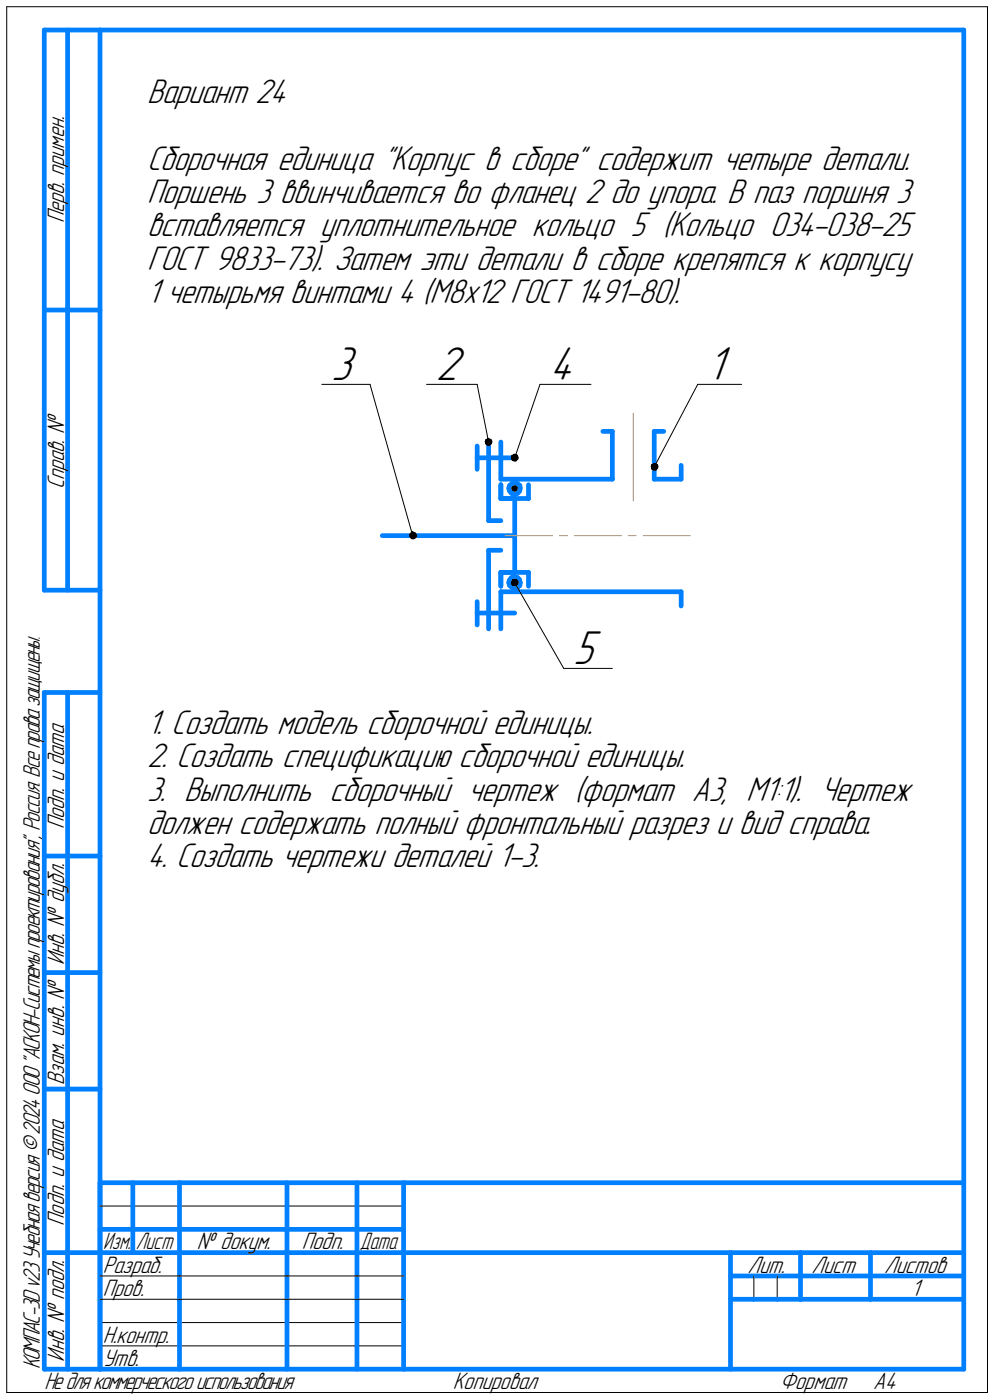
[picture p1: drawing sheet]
<svg xmlns="http://www.w3.org/2000/svg" width="213mm" height="300mm" viewBox="0 0 213 300" stroke-linecap="round" stroke-linejoin="round" font-family="sans-serif">
<g fill="none" stroke="#000" stroke-width=".21">
<path d="M1.4 1.4h210.1zM1.4 1.4v297zM211.5 1.4v297zM68.9 82.4h10.3zM79.2 82.4l9.2 32.4zM91.4 82.4h10.8zM102.2 82.4l2.4 12.3zM115.7 82.4l-5.5 15.7zM115.7 82.4h10.9zM149.4 82.4l-9.3 17.7zM149.4 82.4h9.4zM110.2 124.9l10.5 18.4z"/>
<path d="M120.7 143.3h10.4zM21.4 258.5h65zM21.4 273.5h17zM21.4 278.5h17zM38.4 273.5h23.1zM38.4 278.5h23.1zM61.5 273.5h15zM61.5 278.5h15zM76.5 273.5h9.9zM76.5 278.5h9.9zM161.5 273.5v5zM166.5 273.5v5z"/>
<path d="M1.4 298.4h210.1zM21.4 283.5h65zM21.4 288.5h65z"/>
</g>
<g fill="none" stroke="#0080ff" stroke-width="1">
<path d="M9.5 6.4v120.1zM9.5 6.4h11.9zM14.5 6.4v120.1zM21.4 6.4h185zM21.4 6.4v287.1zM206.4 6.4v287.1zM9.5 66.5h11.9zM102.2 95.6v5zM102.2 98.1h8zM104.6 94.7v16.9zM107.3 94.7v8zM129.1 92.5h2z"/>
<path d="M131.1 92.5v10.2zM140.1 92.5h2.1zM140.1 92.5v10.2zM145.9 99.7v3zM81.9 114.8h28.3zM104.6 117.9v16.9zM104.6 117.9h2.7zM104.6 111.6h2.7zM107.3 106.8h2.9zM107.3 103.9v2.9zM107.3 102.7h23.8zM109 104.6l.1 .6z"/>
<path d="M109.1 105.2l.5 .5zM109.1 104.1l-.1 .5zM109.1 104.1l.5-.5zM109.6 105.7l.6 .2zM109.6 103.6l.6-.1zM110.2 114.8v7.9zM110.2 106.8v8zM110.2 106.8h3zM110.2 105.9l.6-.2zM110.2 103.5l.6 .1zM110.8 103.6l.5 .5zM111.3 105.3l-.5 .4z"/>
<path d="M111.3 104.1l.1 .5zM111.4 104.6l-.1 .7zM113.2 103.9v2.9zM140.1 102.7h5.8zM9.5 126.5h11.9zM102.2 128.9v5zM102.2 131.4h8zM107.3 126.8h38.6zM107.3 126.8v8zM107.3 122.7h2.9zM107.3 122.7v2.9zM109 124.9l.1 .6z"/>
<path d="M109.1 124.3l-.1 .6zM109.1 125.5l.5 .4zM109.6 123.8l.6-.2zM109.6 123.8l-.5 .5zM109.6 125.9l.6 .2zM110.2 122.7h3zM110.2 123.6l.6 .2zM110.2 126.1l.6-.2zM110.8 123.8l.5 .4zM110.8 125.9l.5-.4zM111.3 124.2l.1 .7zM111.4 124.9l-.1 .6z"/>
<path d="M113.2 122.7v2.9zM145.9 126.8v3.1zM9.5 148.4v145.1zM9.5 148.4h11.9zM14.5 148.4v145.1zM9.5 183.5h11.9zM9.5 208.4h11.9zM9.5 233.4h11.9zM21.4 253.5h185zM21.4 253.5v40zM28.4 253.5v15zM38.4 253.5v25z"/>
<path d="M61.5 253.5v25zM76.5 253.5v25zM86.4 253.5v40zM9.5 268.5h11.9zM21.4 263.5h7zM21.4 268.5h7zM28.4 263.5h10zM28.4 268.5h10zM38.4 278.5v15zM38.4 263.5h23.1zM38.4 268.5h23.1zM61.5 278.5v15z"/>
<path d="M61.5 263.5h15zM61.5 268.5h15zM76.5 278.5v15zM76.5 263.5h9.9zM76.5 268.5h9.9zM86.4 268.5h120zM156.5 268.5v25zM156.5 273.5h14.9zM156.5 278.5h5zM161.5 278.5h5zM166.5 278.5h4.9zM171.4 268.5v10z"/>
<path d="M171.4 273.5h35zM171.4 278.5h15zM186.4 268.5v10zM186.4 278.5h20zM9.5 293.5h11.9zM21.4 293.5h185z"/>
</g>
<g fill="#000" stroke="#000" stroke-width=".21">
<path d="M104.5 94h.2zM104.3 94.1h.6zM104.1 94.1h1zM104 94.2h1.2zM104 94.3h1.3zM104 94.4h1.3zM103.9 94.5h1.5zM103.9 94.6h1.5zM103.8 94.7h1.6zM103.9 94.7h1.5zM103.9 94.8h1.5zM103.9 94.9h1.4zM104 95h1.3zM104 95.1h1.3zM104 95.2h1.2zM104.1 95.2h1.1zM104.2 95.3h.9zM104.3 95.4h.7z"/>
<path d="M110 97.4h.5zM109.9 97.5h.8zM109.7 97.5h1.1zM109.6 97.6h1.2zM109.6 97.7h1.3zM109.6 97.8h1.3zM109.5 97.9h1.5zM109.5 98h1.5zM109.5 98h1.5zM109.4 98.1h1.6zM109.5 98.2h1.5zM109.5 98.3h1.5zM109.6 98.4h1.4zM109.6 98.5h1.3zM109.6 98.6h1.2zM109.6 98.6h1.1zM109.8 98.7h.9zM110 98.8h.6z"/>
<path d="M139.9 99.4h.6zM139.7 99.5h1zM139.5 99.6h1.3zM139.5 99.7h1.4zM139.5 99.7h1.4zM139.4 99.8h1.6zM139.4 99.9h1.6zM139.4 100h1.6zM139.4 100.1h1.6zM139.4 100.2h1.6zM139.4 100.2h1.5zM139.4 100.3h1.5zM139.4 100.4h1.5zM139.4 100.5h1.4zM139.6 100.6h1.1zM139.7 100.7h.9zM139.8 100.8h.7z"/>
<path d="M88.2 114h.3zM88.1 114h.5zM88.1 114.1h.7zM88 114.2h1zM87.8 114.3h1.3zM87.8 114.4h1.4zM87.8 114.5h1.4zM87.7 114.6h1.5zM87.7 114.6h1.5zM87.7 114.7h1.5zM87.6 114.8h1.6zM87.7 114.9h1.5zM87.7 115h1.5zM87.8 115.1h1.4zM87.8 115.1h1.4zM87.8 115.2h1.3zM88 115.3h1zM88.1 115.4h.8zM88.1 115.5h.6z"/>
<path d="M109.9 103.5h.7zM109.7 103.5h1zM109.6 103.6h1.2zM109.5 103.7h1.4zM109.4 103.8h1.7zM109.2 103.9h2zM109.2 104h2zM109.1 104.1h2.2zM109.1 104.1h2.2zM109.1 104.2h2.2zM109.1 104.3h2.2zM109.1 104.4h2.3zM109.1 104.5h2.3zM109 104.6h2.4zM109 104.6h2.4zM109 104.7h2.4zM109 104.8h2.4zM109.1 104.9h2.3zM109.1 105h2.3zM109.1 105.1h2.3zM109.1 105.2h2.3zM109.1 105.2h2.2zM109.1 105.3h2.2zM109.2 105.4h2.1zM109.3 105.5h1.8zM109.4 105.6h1.7zM109.5 105.7h1.5zM109.6 105.7h1.2zM109.9 105.8h.8z"/>
<path d="M110 124.1h.5zM109.7 124.2h1zM109.7 124.3h1zM109.6 124.4h1.2zM109.6 124.5h1.3zM109.6 124.5h1.4zM109.5 124.6h1.5zM109.5 124.7h1.5zM109.5 124.8h1.5zM109.5 124.9h1.5zM109.5 125h1.5zM109.5 125.1h1.5zM109.5 125.1h1.4zM109.6 125.2h1.3zM109.6 125.3h1.2zM109.7 125.4h1zM109.8 125.5h.9zM109.8 125.6h.8z"/>
<path d="M110.1 123.6h.3zM109.9 123.7h.7zM109.7 123.8h1zM109.6 123.9h1.3zM109.4 124h1.7zM109.3 124h1.9zM109.2 124.1h2zM109.2 124.2h2.1zM109.1 124.3h2.2zM109.1 124.4h2.2zM109.1 124.5h2.2zM109.1 124.5h2.3zM109.1 124.6h2.3zM109.1 124.7h2.3zM109 124.8h2.4zM109 124.9h2.4zM109 125h2.4zM109.1 125.1h2.3zM109.1 125.1h2.3zM109.1 125.2h2.3zM109.1 125.3h2.3zM109.1 125.4h2.2zM109.1 125.5h2.2zM109.2 125.6h2.1zM109.3 125.6h1.9zM109.4 125.7h1.7zM109.4 125.8h1.6zM109.6 125.9h1.3zM109.7 126h1z"/>
</g>
<path d="M135.6 88.6v18.8zM108.2 114.8h10.2zM119.8 114.8h1.7zM123 114.8h10.1zM134.5 114.8h1.7zM137.8 114.8h10z" fill="none" stroke="#ff8000" stroke-width=".21"/>
<g fill="#fff" stroke="#fff" stroke-width=".21">
<path d="M151.4 73.7h5.5zM151.4 73.7h5.5zM151.4 73.8h5.5zM151.4 73.9h5.5zM151.4 74h5.5zM151.4 74.1h5.5zM151.4 74.2h5.5zM151.4 74.3h5.5zM151.4 74.3h5.5zM151.4 74.4h5.5zM151.4 74.5h5.5zM151.4 74.6h5.5zM151.4 74.7h5.5zM151.4 74.8h5.5zM151.4 74.8h5.5zM151.4 74.9h5.5zM151.4 75h5.5zM151.4 75.1h5.5zM151.4 75.2h5.5zM151.4 75.3h5.5zM151.4 75.4h5.5zM151.4 75.4h5.5zM151.4 75.5h5.5zM151.4 75.6h5.5zM151.4 75.7h5.5zM151.4 75.8h5.5zM151.4 75.9h5.5zM151.4 75.9h5.5zM151.4 76h5.5zM151.4 76.1h5.5zM151.4 76.2h5.5zM151.4 76.3h5.5zM151.4 76.4h5.5zM151.4 76.5h5.5zM151.4 76.5h5.5zM151.4 76.6h5.5zM151.4 76.7h5.5zM151.4 76.8h5.5zM151.4 76.9h5.5zM151.4 77h5.5zM151.4 77h5.5zM151.4 77.1h5.5zM151.4 77.2h5.5zM151.4 77.3h5.5zM151.4 77.4h5.5zM151.4 77.5h5.5zM151.4 77.6h5.5zM151.4 77.6h5.5zM151.4 77.7h5.5zM151.4 77.8h5.5zM151.4 77.9h5.5zM151.4 78h5.5zM151.4 78.1h5.5zM151.4 78.1h5.5zM151.4 78.2h5.5zM151.4 78.3h5.5zM151.4 78.4h5.5zM151.4 78.5h5.5zM151.4 78.6h5.5zM151.4 78.7h5.5zM151.4 78.7h5.5zM151.4 78.8h5.5zM151.4 78.9h5.5zM151.4 79h5.5zM151.4 79.1h5.5zM151.4 79.2h5.5zM151.4 79.2h5.5zM151.4 79.3h5.5zM151.4 79.4h5.5zM151.4 79.5h5.5zM151.4 79.6h5.5zM151.4 79.7h5.5zM151.4 79.8h5.5zM151.4 79.8h5.5zM151.4 79.9h5.5zM151.4 80h5.5zM151.4 80.1h5.5zM151.4 80.2h5.5zM151.4 80.3h5.5zM151.4 80.3h5.5zM151.4 80.4h5.5zM151.4 80.5h5.5zM151.4 80.6h5.5zM151.4 80.7h5.5zM151.4 80.8h5.5zM151.4 80.9h5.5zM151.4 80.9h5.5zM151.4 81h5.5zM151.4 81.1h5.5zM151.4 81.2h5.5zM151.4 81.3h5.5zM151.4 81.4h5.5zM151.4 81.4h5.5zM151.4 81.5h5.5zM151.4 81.6h5.5zM151.4 81.7h5.5zM151.4 81.8h5.5zM151.4 81.9h5.5zM151.4 82h5.5zM151.4 82h5.5zM151.4 82.1h5.5zM151.4 82.2h5.5zM151.4 82.3h5.5zM151.4 82.4h5.5zM151.4 82.5h5.5zM151.4 82.5h5.5zM151.4 82.6h5.5zM151.4 82.7h5.5zM151.4 82.8h5.5zM151.4 82.9h5.5zM151.4 83h5.5zM151.4 83.1h5.5zM151.4 83.1h5.5zM151.4 83.2h5.5zM151.4 83.3h5.5zM151.4 83.4h5.5zM151.4 83.5h5.5z"/>
<path d="M93.3 73.7h6.9zM93.3 73.7h6.9zM93.3 73.8h6.9zM93.3 73.9h6.9zM93.3 74h6.9zM93.3 74.1h6.9zM93.3 74.2h6.9zM93.3 74.3h6.9zM93.3 74.3h6.9zM93.3 74.4h6.9zM93.3 74.5h6.9zM93.3 74.6h6.9zM93.3 74.7h6.9zM93.3 74.8h6.9zM93.3 74.8h6.9zM93.3 74.9h6.9zM93.3 75h6.9zM93.3 75.1h6.9zM93.3 75.2h6.9zM93.3 75.3h6.9zM93.3 75.4h6.9zM93.3 75.4h6.9zM93.3 75.5h6.9zM93.3 75.6h6.9zM93.3 75.7h6.9zM93.3 75.8h6.9zM93.3 75.9h6.9zM93.3 75.9h6.9zM93.3 76h6.9zM93.3 76.1h6.9zM93.3 76.2h6.9zM93.3 76.3h6.9zM93.3 76.4h6.9zM93.3 76.5h6.9zM93.3 76.5h6.9zM93.3 76.6h6.9zM93.3 76.7h6.9zM93.3 76.8h6.9zM93.3 76.9h6.9zM93.3 77h6.9zM93.3 77h6.9zM93.3 77.1h6.9zM93.3 77.2h6.9zM93.3 77.3h6.9zM93.3 77.4h6.9zM93.3 77.5h6.9zM93.3 77.6h6.9zM93.3 77.6h6.9zM93.3 77.7h6.9zM93.3 77.8h6.9zM93.3 77.9h6.9zM93.3 78h6.9zM93.3 78.1h6.9zM93.3 78.1h6.9zM93.3 78.2h6.9zM93.3 78.3h6.9zM93.3 78.4h6.9zM93.3 78.5h6.9zM93.3 78.6h6.9zM93.3 78.7h6.9zM93.3 78.7h6.9zM93.3 78.8h6.9zM93.3 78.9h6.9zM93.3 79h6.9zM93.3 79.1h6.9zM93.3 79.2h6.9zM93.3 79.2h6.9zM93.3 79.3h6.9zM93.3 79.4h6.9zM93.3 79.5h6.9zM93.3 79.6h6.9zM93.3 79.7h6.9zM93.3 79.8h6.9zM93.3 79.8h6.9zM93.3 79.9h6.9zM93.3 80h6.9zM93.3 80.1h6.9zM93.3 80.2h6.9zM93.3 80.3h6.9zM93.3 80.3h6.9zM93.3 80.4h6.9zM93.3 80.5h6.9zM93.3 80.6h6.9zM93.3 80.7h6.9zM93.3 80.8h6.9zM93.3 80.9h6.9zM93.3 80.9h6.9zM93.3 81h6.9zM93.3 81.1h6.9zM93.3 81.2h6.9zM93.3 81.3h6.9zM93.3 81.4h6.9zM93.3 81.4h6.9zM93.3 81.5h6.9zM93.3 81.6h6.9zM93.3 81.7h6.9zM93.3 81.8h6.9zM93.3 81.9h6.9zM93.3 82h6.9zM93.3 82h6.9zM93.3 82.1h6.9zM93.3 82.2h6.9zM93.3 82.3h6.9zM93.3 82.4h6.9zM93.3 82.5h6.9zM93.3 82.5h6.9zM93.3 82.6h6.9zM93.3 82.7h6.9zM93.3 82.8h6.9zM93.3 82.9h6.9zM93.3 83h6.9zM93.3 83.1h6.9zM93.3 83.1h6.9zM93.3 83.2h6.9zM93.3 83.3h6.9zM93.3 83.4h6.9zM93.3 83.5h6.9z"/>
<path d="M70.9 73.7h6.4zM70.9 73.7h6.4zM70.9 73.8h6.4zM70.9 73.9h6.4zM70.9 74h6.4zM70.9 74.1h6.4zM70.9 74.2h6.4zM70.9 74.3h6.4zM70.9 74.3h6.4zM70.9 74.4h6.4zM70.9 74.5h6.4zM70.9 74.6h6.4zM70.9 74.7h6.4zM70.9 74.8h6.4zM70.9 74.8h6.4zM70.9 74.9h6.4zM70.9 75h6.4zM70.9 75.1h6.4zM70.9 75.2h6.4zM70.9 75.3h6.4zM70.9 75.4h6.4zM70.9 75.4h6.4zM70.9 75.5h6.4zM70.9 75.6h6.4zM70.9 75.7h6.4zM70.9 75.8h6.4zM70.9 75.9h6.4zM70.9 75.9h6.4zM70.9 76h6.4zM70.9 76.1h6.4zM70.9 76.2h6.4zM70.9 76.3h6.4zM70.9 76.4h6.4zM70.9 76.5h6.4zM70.9 76.5h6.4zM70.9 76.6h6.4zM70.9 76.7h6.4zM70.9 76.8h6.4zM70.9 76.9h6.4zM70.9 77h6.4zM70.9 77h6.4zM70.9 77.1h6.4zM70.9 77.2h6.4zM70.9 77.3h6.4zM70.9 77.4h6.4zM70.9 77.5h6.4zM70.9 77.6h6.4zM70.9 77.6h6.4zM70.9 77.7h6.4zM70.9 77.8h6.4zM70.9 77.9h6.4zM70.9 78h6.4zM70.9 78.1h6.4zM70.9 78.1h6.4zM70.9 78.2h6.4zM70.9 78.3h6.4zM70.9 78.4h6.4zM70.9 78.5h6.4zM70.9 78.6h6.4zM70.9 78.7h6.4zM70.9 78.7h6.4zM70.9 78.8h6.4zM70.9 78.9h6.4zM70.9 79h6.4zM70.9 79.1h6.4zM70.9 79.2h6.4zM70.9 79.2h6.4zM70.9 79.3h6.4zM70.9 79.4h6.4zM70.9 79.5h6.4zM70.9 79.6h6.4zM70.9 79.7h6.4zM70.9 79.8h6.4zM70.9 79.8h6.4zM70.9 79.9h6.4zM70.9 80h6.4zM70.9 80.1h6.4zM70.9 80.2h6.4zM70.9 80.3h6.4zM70.9 80.3h6.4zM70.9 80.4h6.4zM70.9 80.5h6.4zM70.9 80.6h6.4zM70.9 80.7h6.4zM70.9 80.8h6.4zM70.9 80.9h6.4zM70.9 80.9h6.4zM70.9 81h6.4zM70.9 81.1h6.4zM70.9 81.2h6.4zM70.9 81.3h6.4zM70.9 81.4h6.4zM70.9 81.4h6.4zM70.9 81.5h6.4zM70.9 81.6h6.4zM70.9 81.7h6.4zM70.9 81.8h6.4zM70.9 81.9h6.4zM70.9 82h6.4zM70.9 82h6.4zM70.9 82.1h6.4zM70.9 82.2h6.4zM70.9 82.3h6.4zM70.9 82.4h6.4zM70.9 82.5h6.4zM70.9 82.5h6.4zM70.9 82.6h6.4zM70.9 82.7h6.4zM70.9 82.8h6.4zM70.9 82.9h6.4zM70.9 83h6.4zM70.9 83.1h6.4zM70.9 83.1h6.4zM70.9 83.2h6.4zM70.9 83.3h6.4zM70.9 83.4h6.4zM70.9 83.5h6.4z"/>
<path d="M117.7 73.7h6.9zM117.7 73.7h6.9zM117.7 73.8h6.9zM117.7 73.9h6.9zM117.7 74h6.9zM117.7 74.1h6.9zM117.7 74.2h6.9zM117.7 74.3h6.9zM117.7 74.3h6.9zM117.7 74.4h6.9zM117.7 74.5h6.9zM117.7 74.6h6.9zM117.7 74.7h6.9zM117.7 74.8h6.9zM117.7 74.8h6.9zM117.7 74.9h6.9zM117.7 75h6.9zM117.7 75.1h6.9zM117.7 75.2h6.9zM117.7 75.3h6.9zM117.7 75.4h6.9zM117.7 75.4h6.9zM117.7 75.5h6.9zM117.7 75.6h6.9zM117.7 75.7h6.9zM117.7 75.8h6.9zM117.7 75.9h6.9zM117.7 75.9h6.9zM117.7 76h6.9zM117.7 76.1h6.9zM117.7 76.2h6.9zM117.7 76.3h6.9zM117.7 76.4h6.9zM117.7 76.5h6.9zM117.7 76.5h6.9zM117.7 76.6h6.9zM117.7 76.7h6.9zM117.7 76.8h6.9zM117.7 76.9h6.9zM117.7 77h6.9zM117.7 77h6.9zM117.7 77.1h6.9zM117.7 77.2h6.9zM117.7 77.3h6.9zM117.7 77.4h6.9zM117.7 77.5h6.9zM117.7 77.6h6.9zM117.7 77.6h6.9zM117.7 77.7h6.9zM117.7 77.8h6.9zM117.7 77.9h6.9zM117.7 78h6.9zM117.7 78.1h6.9zM117.7 78.1h6.9zM117.7 78.2h6.9zM117.7 78.3h6.9zM117.7 78.4h6.9zM117.7 78.5h6.9zM117.7 78.6h6.9zM117.7 78.7h6.9zM117.7 78.7h6.9zM117.7 78.8h6.9zM117.7 78.9h6.9zM117.7 79h6.9zM117.7 79.1h6.9zM117.7 79.2h6.9zM117.7 79.2h6.9zM117.7 79.3h6.9zM117.7 79.4h6.9zM117.7 79.5h6.9zM117.7 79.6h6.9zM117.7 79.7h6.9zM117.7 79.8h6.9zM117.7 79.8h6.9zM117.7 79.9h6.9zM117.7 80h6.9zM117.7 80.1h6.9zM117.7 80.2h6.9zM117.7 80.3h6.9zM117.7 80.3h6.9zM117.7 80.4h6.9zM117.7 80.5h6.9zM117.7 80.6h6.9zM117.7 80.7h6.9zM117.7 80.8h6.9zM117.7 80.9h6.9zM117.7 80.9h6.9zM117.7 81h6.9zM117.7 81.1h6.9zM117.7 81.2h6.9zM117.7 81.3h6.9zM117.7 81.4h6.9zM117.7 81.4h6.9zM117.7 81.5h6.9zM117.7 81.6h6.9zM117.7 81.7h6.9zM117.7 81.8h6.9zM117.7 81.9h6.9zM117.7 82h6.9zM117.7 82h6.9zM117.7 82.1h6.9zM117.7 82.2h6.9zM117.7 82.3h6.9zM117.7 82.4h6.9zM117.7 82.5h6.9zM117.7 82.5h6.9zM117.7 82.6h6.9zM117.7 82.7h6.9zM117.7 82.8h6.9zM117.7 82.9h6.9zM117.7 83h6.9zM117.7 83.1h6.9zM117.7 83.1h6.9zM117.7 83.2h6.9zM117.7 83.3h6.9zM117.7 83.4h6.9zM117.7 83.5h6.9z"/>
<path d="M122.8 134.5h6.3zM122.8 134.5h6.3zM122.8 134.6h6.3zM122.8 134.7h6.3zM122.8 134.8h6.3zM122.8 134.9h6.3zM122.8 135h6.3zM122.8 135h6.3zM122.8 135.1h6.3zM122.8 135.2h6.3zM122.8 135.3h6.3zM122.8 135.4h6.3zM122.8 135.5h6.3zM122.8 135.6h6.3zM122.8 135.6h6.3zM122.8 135.7h6.3zM122.8 135.8h6.3zM122.8 135.9h6.3zM122.8 136h6.3zM122.8 136.1h6.3zM122.8 136.1h6.3zM122.8 136.2h6.3zM122.8 136.3h6.3zM122.8 136.4h6.3zM122.8 136.5h6.3zM122.8 136.6h6.3zM122.8 136.7h6.3zM122.8 136.7h6.3zM122.8 136.8h6.3zM122.8 136.9h6.3zM122.8 137h6.3zM122.8 137.1h6.3zM122.8 137.2h6.3zM122.8 137.2h6.3zM122.8 137.3h6.3zM122.8 137.4h6.3zM122.8 137.5h6.3zM122.8 137.6h6.3zM122.8 137.7h6.3zM122.8 137.8h6.3zM122.8 137.8h6.3zM122.8 137.9h6.3zM122.8 138h6.3zM122.8 138.1h6.3zM122.8 138.2h6.3zM122.8 138.3h6.3zM122.8 138.3h6.3zM122.8 138.4h6.3zM122.8 138.5h6.3zM122.8 138.6h6.3zM122.8 138.7h6.3zM122.8 138.8h6.3zM122.8 138.9h6.3zM122.8 138.9h6.3zM122.8 139h6.3zM122.8 139.1h6.3zM122.8 139.2h6.3zM122.8 139.3h6.3zM122.8 139.4h6.3zM122.8 139.4h6.3zM122.8 139.5h6.3zM122.8 139.6h6.3zM122.8 139.7h6.3zM122.8 139.8h6.3zM122.8 139.9h6.3zM122.8 140h6.3zM122.8 140h6.3zM122.8 140.1h6.3zM122.8 140.2h6.3zM122.8 140.3h6.3zM122.8 140.4h6.3zM122.8 140.5h6.3zM122.8 140.5h6.3zM122.8 140.6h6.3zM122.8 140.7h6.3zM122.8 140.8h6.3zM122.8 140.9h6.3zM122.8 141h6.3zM122.8 141.1h6.3zM122.8 141.1h6.3zM122.8 141.2h6.3zM122.8 141.3h6.3zM122.8 141.4h6.3zM122.8 141.5h6.3zM122.8 141.6h6.3zM122.8 141.6h6.3zM122.8 141.7h6.3zM122.8 141.8h6.3zM122.8 141.9h6.3zM122.8 142h6.3zM122.8 142.1h6.3zM122.8 142.2h6.3zM122.8 142.2h6.3zM122.8 142.3h6.3zM122.8 142.4h6.3zM122.8 142.5h6.3zM122.8 142.6h6.3zM122.8 142.7h6.3zM122.8 142.7h6.3zM122.8 142.8h6.3zM122.8 142.9h6.3zM122.8 143h6.3zM122.8 143.1h6.3zM122.8 143.2h6.3zM122.8 143.3h6.3zM122.8 143.3h6.3zM122.8 143.4h6.3zM122.8 143.5h6.3zM122.8 143.6h6.3zM122.8 143.7h6.3zM122.8 143.8h6.3zM122.8 143.8h6.3zM122.8 143.9h6.3zM122.8 144h6.3zM122.8 144.1h6.3zM122.8 144.2h6.3zM122.8 144.3h6.3z"/>
</g>
<g font-size="10.8">
<text x="70.9" y="81.4">3</text>
<text x="93.3" y="81.4">2</text>
<text x="117.7" y="81.4">4</text>
<text x="151.4" y="81.4">1</text>
<text x="122.8" y="142.3">5</text>
</g>
<g font-size="7.8">
<text x="31.5" y="22.1">Вариант 24</text>
<text x="31.5" y="36.4">Сборочная единица &quot;Корпус в сборе&quot; содержит четыре детали.</text>
<text x="31.5" y="43.5">Поршень 3 ввинчивается во фланец 2 до упора. В паз поршня 3</text>
<text x="31.5" y="50.6">вставляется уплотнительное кольцо 5 (Кольцо 034-038-25</text>
<text x="31.5" y="57.8">ГОСТ 9833-73). Затем эти детали в сборе крепятся к корпусу</text>
<text x="31.5" y="64.9">1 четырьмя винтами 4 (М8х12 ГОСТ 1491-80).</text>
<text x="31.5" y="157.3">1. Создать модель сборочной единицы.</text>
<text x="31.5" y="164.5">2. Создать спецификацию сборочной единицы.</text>
<text x="31.5" y="171.6">3. Выполнить сборочный чертеж (формат А3, М1:1). Чертеж</text>
<text x="31.5" y="178.7">должен содержать полный фронтальный разрез и вид справа.</text>
<text x="31.5" y="185.9">4. Создать чертежи деталей 1-3.</text>
</g>
<g font-size="5.4">
<text x="13.8" y="47.9" transform="rotate(-90 13.8 47.9)">Перв. примен.</text>
<text x="13.8" y="104.8" transform="rotate(-90 13.8 104.8)">Справ. №</text>
<text x="13.8" y="177.7" transform="rotate(-90 13.8 177.7)">Подп. и дата</text>
<text x="13.8" y="206.8" transform="rotate(-90 13.8 206.8)">Инв. № дубл.</text>
<text x="13.8" y="232.6" transform="rotate(-90 13.8 232.6)">Взам. инв. №</text>
<text x="13.8" y="262.7" transform="rotate(-90 13.8 262.7)">Подп. и дата</text>
<text x="42.2" y="267.8">№ докум.</text>
<text x="64.6" y="267.8">Подп.</text>
<text x="22" y="272.8">Разраб.</text>
<text x="160.1" y="272.8">Лит.</text>
<text x="173.8" y="272.8">Лист</text>
<text x="189.3" y="272.8">Листов</text>
<text x="22" y="277.8">Пров.</text>
<text x="195.1" y="277.8">1</text>
<text x="22" y="287.8">Н.контр.</text>
<text x="8.5" y="293.5" transform="rotate(-90 8.5 293.5)">КОМПАС-3Dv23Учебнаяверсия©2024ООО&quot;АСКОН-Системыпроектирования&quot;, Россия. Всеправазащищены.</text>
<text x="13.8" y="291.8" transform="rotate(-90 13.8 291.8)">Инв. № подл.</text>
<text x="22" y="292.8">Утв.</text>
<text x="9.5" y="297.7">Недлякоммерческогоиспользования</text>
<text x="97" y="297.8">Копировал</text>
<text x="167" y="297.8">Формат</text>
<text x="187" y="297.8">A4</text>
</g>
<g font-size="5.3">
<text x="22.1" y="267.8">Изм.</text>
<text x="29.1" y="267.8">Лист</text>
<text x="77.1" y="267.8">Дата</text>
</g>
</svg>
